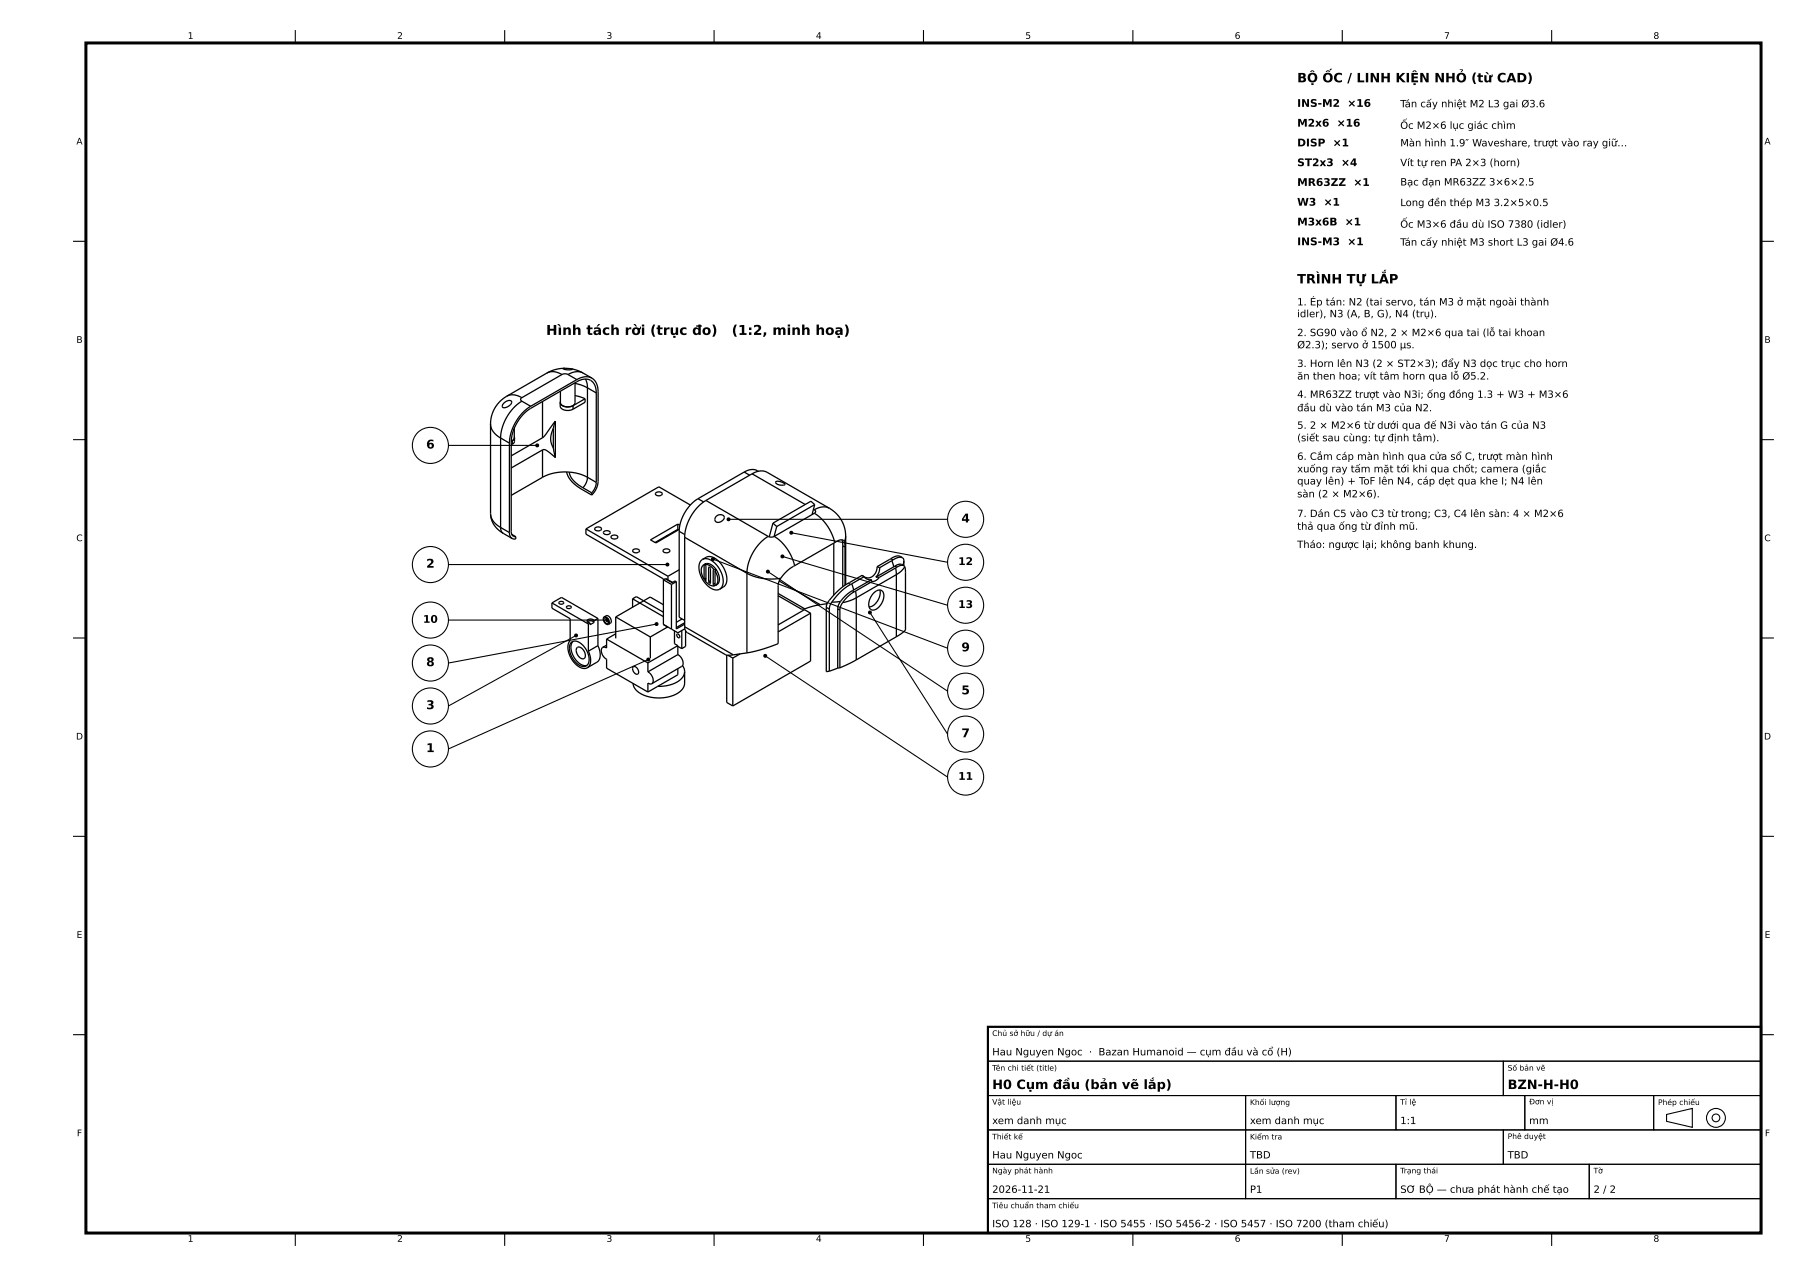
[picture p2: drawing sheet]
<svg xmlns="http://www.w3.org/2000/svg" width="420mm" height="297mm" viewBox="0 0 420 297" stroke-linecap="round" stroke-linejoin="round" font-family="sans-serif">
<g fill="none" stroke="#000" stroke-width=".25">
<path d="M68.8 7v3M117.5 7v3M166.3 7v3M215 7v3M263.8 7v3M312.5 7v3M361.2 7v3M17 56.2h3M410 56.2h3M17 102.3h3M104.4 103.7h20.7M410 102.3h3"/>
<path d="M104.4 131.4h51M166 130.1l54.6 20.8M169.6 120.9h51M178.8 133l41.8 27.9M182.2 129.5l38.4 11.4M184.2 124l36.4 6.9M17 148.5h3M104.4 144.3h37M134.1 147.9l-29.7 16.4M150.9 153.5l-46.5 20.8M152.9 145.3l-48.5 9M178.2 152.7l42.4 28.2"/>
<path d="M202.5 142.6l18.1 28.3M410 148.5h3M17 194.7h3M410 194.7h3M230 239h180v8h-180zM17 240.8h3M230 247h120v8h-120zM230 255h60v8h-60zM290 255h35v8h-35zM325 255h30v8h-30zM350 247h60v8h-60zM355 255h30v8h-30z"/>
<path d="M385 255h25v8h-25zM388 259.4l6-1.4v4.4l-6-1.4zM410 240.8h3M230 263h60v8h-60zM230 271h60v8h-60zM230 279h180v8h-180zM290 263h60v8h-60zM290 271h35v8h-35zM325 271h45v8h-45zM350 263h60v8h-60zM370 271h40v8h-40zM68.8 287v3"/>
<path d="M117.5 287v3M166.3 287v3M215 287v3M263.8 287v3M312.5 287v3M361.2 287v3"/>
<circle cx="100.2" cy="103.7" r="4.2"/>
<circle cx="100.2" cy="131.4" r="4.2"/>
<circle cx="224.8" cy="120.9" r="4.2"/>
<circle cx="224.8" cy="130.9" r="4.2"/>
<circle cx="100.2" cy="144.3" r="4.2"/>
<circle cx="100.2" cy="154.3" r="4.2"/>
<circle cx="224.8" cy="140.9" r="4.2"/>
<circle cx="224.8" cy="150.9" r="4.2"/>
<circle cx="100.2" cy="164.3" r="4.2"/>
<circle cx="100.2" cy="174.3" r="4.2"/>
<circle cx="224.8" cy="160.9" r="4.2"/>
<circle cx="224.8" cy="170.9" r="4.2"/>
<circle cx="224.8" cy="180.9" r="4.2"/>
<circle cx="399.5" cy="260.2" r="2.2"/>
<circle cx="399.5" cy="260.2" r=".9"/>
</g>
<path d="M20 10h390v277h-390z" fill="none" stroke="#000" stroke-width=".7" stroke-linecap="butt"/>
<path d="M230 239h180v48h-180z" fill="none" stroke="#000" stroke-width=".5"/>
<g fill="none" stroke="#000" stroke-width=".3">
<path d="M114.2 98.7v20.8a5.3 5.3 0 0 0 3 4.6M114.2 98.7a4 4 0 0 0 2.3 3.3M117.3 93.8a1.15 1.15 0 0 1 1.8-.3 1.65 1.65 0 0 1-2.1 1.2v-.4zM118 92.2a7.5 7.5 0 0 0-3.8 6.5M118 92.2a3.5 3.5 0 0 1 3.5 .4M119.7 99.7v2.3l-.2 .3-.5 .4M121.5 93.4a10.9 10.9 0 0 0-5 8.6M121.5 92.6a.43 .43 0 0 0-.3 .4 .43 .43 0 0 0 .3 .4M121.5 93.4l2 1.2M123.5 94.6a10.9 10.9 0 0 0-4.9 8.5M126.3 93.5v8.4M127.3 86.8a3.5 3.5 0 0 1 3.5 .4"/>
<path d="M127.3 86.8l-9.3 5.4M128.8 99.7a4.4 4.4 0 0 0 0 4.5M128.8 99.7v4.5M129.3 98l-.5 1.7M129.3 98l-3 3.9M129.3 98v8.5M130.4 93.7a2.09 2.09 0 0 0 3 .7M130.4 93.7v.8a2.09 2.09 0 0 0 3 .7M130.5 91.1v2.6a2.03 2.03 0 0 0 2.9 .7M130.5 93.5l-.1 .2M130.8 87.2l.7-.2 .7 .2M130.8 87.2l-9.3 5.4"/>
<path d="M131.5 85.7l-.4 .1a2.8 2.8 0 0 0 2.2 .1l-.3-.1M131.5 85.7l1.5 .1M131.5 85.7a8.4 8.4 0 0 0-4.2 1.1M132.2 87.2l2.1 1.2M133 85.8l1.4 .4 1.3 .6M133.4 94.4v.8M133.9 89.1v4.7l-.5 .6M133.9 92.1l2.3 .7M133.9 89.2l1.5 .5 1.4 .6M134.3 88.4l-10.8 6.2M135.7 86.8a3.5 3.5 0 0 0-3.5 .4M135.7 86.8l2.1 1.2"/>
<path d="M136.2 92.8l-2.8 1.6M136.2 92.8v.8l-2.8 1.6M136.3 88.2l.4 1 .1 1.1M136.8 90.3l2 1.2M136.8 90.3v20.8M137.8 88a3.5 3.5 0 0 1 1.4 3.2v20.8a4.7 4.7 0 0 1-1.4 3.2M137.8 88a3.5 3.5 0 0 0-3.5 .4M138.8 91.5a2.76 2.76 0 0 0-1.3-3 2.76 2.76 0 0 0-3.2 .3l-10.8 6.3a10 10 0 0 0-4.5 7.8v20.8a.99 .99 0 0 0 1.1 1.2M138.8 91.5v20.8M114.2 119.7a4.1 4.1 0 0 0 2.3 3.1M116.5 102l2.1 1.1M116.5 102v20.8"/>
<path d="M118.6 103.1v20.9M119.3 102.6l-.3 .1M119.3 102.6v.8M119.3 103.4l-.3 .2M119.7 101.6l.1 .3M119.8 101.9l-.2 .4-.3 .3M119.8 101.9l-.1 1-.4 .5M126.3 104.7l.4-.1 .6 .3 2 1.6M126.3 101.9l-7.3 4.2M126.3 104.7l-7.3 4.2M126.3 111.1l-7.3 4.2M126.3 104.7v6.4"/>
<path d="M128.8 104.2l.5 2.3M131.9 109.9a6.6 6.6 0 0 0 3.8 4.1l2.1 1.2M132.6 109.9a5.1 5.1 0 0 0 3.1 3.6M132.6 109.9a11.1 11.1 0 0 0-6.3 1.2M132.6 109.9a10.2 10.2 0 0 1 4.2 1.2M135.7 113.5l2.1 1.2M136.8 111.1a3.8 3.8 0 0 1-1.1 2.4M136.8 111.1l2 1.2M137.8 114.7v.5M138.8 112.3a3.8 3.8 0 0 1-1 2.4M152.7 114.7a.81 .81 0 0 1 .8-.3 .81 .81 0 0 1 .7 .7 .87 .87 0 0 1-.9 .3 .87 .87 0 0 1-.7-.6zM160.7 117.5l-7.3-4.2-17 9.8"/>
<path d="M162.5 116.1a9.7 9.7 0 0 0-4.4 7.6M162.5 116.1l1.3 .7M164.3 116.5a10.9 10.9 0 0 0-4.9 8.6M164.3 116.5l14.5 8.4M173.3 109.9l-10.8 6.2M173.3 109.9l1.2 .7M175.1 110.3a3.5 3.5 0 0 1 3.5-.4l14.5 8.4M175.1 110.3l-10.8 6.2M175.1 110.3l12.4 7.1M176.6 109.7a3 3 0 0 0-3.3 .2M180.6 112.1a1.89 1.89 0 0 1 2.1 .7 1.78 1.78 0 0 1-2.1-.6zM189.4 118.5l.2 .2"/>
<path d="M189.6 118.7a.43 .43 0 0 1 .3 .4 .43 .43 0 0 1-.3 .4M189.6 119.5a11.1 11.1 0 0 1 4.7 6.8M189.6 119.5l-9.3 5.4M189.7 117.5l-.9-.8-8.8 5.1M189.7 117.5l-8.9 5.1M189.7 117.5l-.6 2.3M193.1 118.3a7.5 7.5 0 0 1 3.8 6.5M193.1 118.3a3.5 3.5 0 0 0-3.5 .4M116.5 122.8a1.5 1.5 0 0 0 .7 1.3M116.5 122.8l2.1 1.2M117.2 124.1l2 1.2M118.6 124a1.5 1.5 0 0 0 .6 1.3"/>
<path d="M119.1 124.4l1 .5M120.1 124.9v.5l-.9-.1M136.4 123.1v1.2l18 10.4v10.7M136.4 123.1l19.1 11M138.5 122.9a.81 .81 0 0 1 .9-.3 .81 .81 0 0 1 .6 .6 .87 .87 0 0 1-.8 .4 .87 .87 0 0 1-.7-.6zM140.6 123.8a.81 .81 0 0 1 .8-.4 .81 .81 0 0 1 .6 .7 .87 .87 0 0 1-.8 .4 .87 .87 0 0 1-.7-.7zM142.3 124.8a.81 .81 0 0 1 .9-.3 .81 .81 0 0 1 .6 .6 .87 .87 0 0 1-.8 .4 .87 .87 0 0 1-.7-.6zM147.3 139.4l7.1 4.1M147.3 139.4l.9-.5 6.2 3.6M147.3 139.4v1.9M147.4 128a.81 .81 0 0 1 .8-.3 .81 .81 0 0 1 .7 .6 .87 .87 0 0 1-.9 .4 .87 .87 0 0 1-.7-.6zM154.5 128a.81 .81 0 0 1 .8-.3 .81 .81 0 0 1 .6 .6 .87 .87 0 0 1-.8 .4 .87 .87 0 0 1-.7-.6z"/>
<path d="M154.9 134.7l1.7 .9M155.4 124.6l-.3 .4M155.5 134.1v.8M156.3 136v10.4M156.9 123.8h-.1M157.5 135.4l-.3-.2-.7 .4-1.6-.9-.5 .2 1.9 1.1M157.5 135.4l-1.2 .6M157.5 135.4v11l1.9-1.1M157.8 122v1.2M157.8 122l-6.4 3.7 1.3 .7 5.4-3.2M157.8 122l.5 .3M157.8 123.2l-5.3 3.1"/>
<path d="M157.8 123.2l.2 .1M158.1 132.6l-2.6 1.5M158.1 123.7v20l1.3 .7M158.1 123.7l1.3 .7M159.4 125.1v20.8M159.4 125.1l14.5 8.3M163.6 130.2l.8-.5a3.3 3.3 0 0 1 3.8 2 4 4 0 0 1 .4 4.8l-1 .6M163.6 130.2a2.54 2.54 0 0 0-.7 3.2 4.8 4.8 0 0 0 4.1 3.9l.6-.2M163.6 130.2a3.3 3.3 0 0 1 3.7 2 4 4 0 0 1 .4 4.8l-.1 .1M163.8 131.5a2.1 2.1 0 0 0-.1 2.9l.2 .5M163.9 134.8v.1M163.9 131.5v3.3"/>
<path d="M163.9 131.4v.1M163.9 131.4l-.1 .1M164.1 135.1a2.48 2.48 0 0 0 2.2 1.3M164.1 131.4a2.48 2.48 0 0 1 2.2 1.3M164.1 135.1h.1M164.1 131.4h.1M164.1 131.4l.2 .4v3.2M164.1 131.4l-.2 .1M164.3 134.8v-.1l-.4 .2M164.3 135l-.1 .1M164.3 134.9l-.2 .2M164.3 134.5l-.4 .3"/>
<path d="M164.4 131.2l-.6 .3M164.4 131.2a2.48 2.48 0 0 1 2.3 1.3M164.4 131.2l-.5 .2M165 135.4l.2 .3M165 132.1v3.3M165.2 132l-.2 .1M165.2 132l.2 .4v3.2M165.2 135.7h.1M165.4 135.6l-.2 .1M165.4 135.1l-.4 .3M166 136l.2 .3M166 132.7v3.3"/>
<path d="M166.2 132.6l-.2 .1M166.2 136.3h.1M166.2 132.6l.1 .1M166.3 136.3v.1M166.5 132.9v3.3M166.5 132.9a2.64 2.64 0 0 1 .3 3.2l-.2 .2M166.5 136.2l.1 .1M166.5 136.2l-.2 .1M166.5 135.8l-.5 .2M166.5 136.2l-.3 .1M166.7 132.5l.1 .2M166.7 132.5l-.4 .2"/>
<path d="M166.8 136.2h-.1M166.8 120.2a.98 .98 0 0 1 1.1-.5 .98 .98 0 0 1 .7 1 1.23 1.23 0 0 1-2.1 .5v-.5zM166.8 136.1v.1M166.8 132.7a2.64 2.64 0 0 1 .3 3.2l-.5 .4M166.8 132.7l-.3 .2M173.9 133.4a12.4 12.4 0 0 0 7.9 1.2M173.9 133.4v18.6M178.8 124.9l.8 .1 .7-.1M178.8 124.9a10.9 10.9 0 0 0-4.9 8.5M180 121.8l-.9 3.2M180 121.8l.8 .8M180.3 124.9a11.1 11.1 0 0 1 4.7 6.8"/>
<path d="M180.8 122.6l-.6 2.3M181.2 138.7l5.5 3.1 .7-.1M181.2 138.1l6.2 3.6M181.4 135.2l9.6 5.5M181.8 134.6l-.5 .9-.1 .8v13.5l-3.9 1.4-3.4 .8M185 131.7a8.7 8.7 0 0 0-3.2 2.9M194.1 126.4v12.1M194.3 126.3l-9.3 5.4M195.7 140l-.5 .8-.2 .9M195.7 140l-2 .2M196 125.7l.2 1.3M196.2 127v9.6"/>
<path d="M196.2 127l.5 .3M196.6 126.1l.1 1.2M196.6 126.1a1.29 1.29 0 0 0-2 0l-.3 .2M196.7 127.3v8.9M196.9 124.8l-.3 1.3M196.9 124.8v11.3M197.5 135.8a13.5 13.5 0 0 0-5.1 5.1v.5M197.5 135.8l.5 .2M198 136a13.5 13.5 0 0 0-4.3 4.2M198.3 135.9l.4 1.4M198.3 135.9l-.3 .1M198.5 137.5a8.7 8.7 0 0 0-2.8 2.5"/>
<path d="M198.5 137.5l.4 .2M198.7 137.3l-.2 .2M198.9 137.7a8.3 8.3 0 0 0-2.7 2.6M199.2 137.6l.2 1.5M199.2 137.6l-.3 .1M199.4 139.1l-1.5 .7-1.7 .5M199.4 139.1v14.5M200.7 133.9l.4 .4M200.7 133.9l-3.2 1.9M201.1 134.3a1.92 1.92 0 0 0 1.8 .6M201.1 134.3l-2.8 1.6M202.9 134.9l.1 .5"/>
<path d="M202.9 134.9l-4.2 2.4M203 135.4l-3.8 2.2M203.5 138l.6-.5 .8-.2a1.21 1.21 0 0 1 .8 1.8 3.4 3.4 0 0 1-2.4 2.9 1.37 1.37 0 0 1-1-1.9l.4-1.2zM203.9 134.3l.8 .1M204.2 131.9a2.14 2.14 0 0 1-.9 2.1 2.14 2.14 0 0 1-2.3 .1l-.3-.2M204.2 131.9l.6 .2M204.7 134.4a2.24 2.24 0 0 1-1.7 1M204.8 132.1a3.1 3.1 0 0 1-.9 2.2M204.9 137.3a3.4 3.4 0 0 1-2.6 4M207.4 130l-3.2 1.9M207.4 130l.5 .3M207.6 130.5l.5 1.4"/>
<path d="M207.6 130.5l-2.8 1.6M207.9 130.3l-.3 .2M208.1 131.9l-4.2 2.4M208.4 131.8l-.3 .1M208.4 131.8l.4 .2M208.5 132.2l.2 1.6M208.5 132.2l-3.8 2.2M208.7 133.8v14.4M208.7 133.8l-9.3 5.3M208.8 132l-.3 .2M210.1 129.8l-.6-.3a2.31 2.31 0 0 0-2.1 .5M210.1 129.8l.3 .7"/>
<path d="M210.1 129.8a2.32 2.32 0 0 0-2.2 .5M210.4 131.7l.2 .2M210.4 131.7a1.69 1.69 0 0 0-1.6 .3M210.4 131.7l-.5-.3a1.68 1.68 0 0 0-1.5 .4M210.4 130.5h.1M210.4 130.5v1.2M210.4 130.5l-.2 1M210.6 131.9l.2 1.1v13.6l-2.1 1.6M210.6 131.9l-.8 1-1.1 .9M128.5 140.3v1.3l4.2 2.4v5.1a3.5 3.5 0 0 0 .2 4.1 3.6 3.6 0 0 0 3.6 2.3l.2-.1M128.5 140.3l8.5 4.9M128.5 140.3l2.2-1.2 8.5 4.9"/>
<path d="M130.2 140.1a.55 .55 0 0 1 .6-.2 .55 .55 0 0 1 .4 .5 .54 .54 0 0 1-.6 .3 .54 .54 0 0 1-.4-.6zM132 141.1a.55 .55 0 0 1 .6-.2 .55 .55 0 0 1 .4 .6 .54 .54 0 0 1-.7 .2 .54 .54 0 0 1-.3-.6zM133 149.5a1.93 1.93 0 0 1 2.7 .7 3.8 3.8 0 0 1 1.2 4.4 1.61 1.61 0 0 1-2.6-.2 3.9 3.9 0 0 1-1.3-4.8zM133.4 149.3a3.3 3.3 0 0 0 .5 4.1 2.75 2.75 0 0 0 2.8 1.5M134.3 150.8a1.42 1.42 0 0 1 1.9 1.3 .76 .76 0 0 1 .1 .9 .76 .76 0 0 1-1 .3 1.97 1.97 0 0 1-1-2.5zM136.8 144.7a1.02 1.02 0 0 1 1.5 .2M137 151.6a3.1 3.1 0 0 1-.1 3.7l-.2 .1M137 145.2v6.4M137.4 145l-.4 .2M138.3 144.5a.81 .81 0 0 0-.9-.5 .81 .81 0 0 0-.7 .7l.7 .3M138.3 144.9l-.9 .5v-.4M138.3 144.5v.4"/>
<path d="M139.2 150.3a3.1 3.1 0 0 1-.1 3.7l-2.4 1.4M139.2 150.3l-2.2 1.3M139.2 144v6.3M139.2 144l-.9 .5M140.3 150.7a1.94 1.94 0 0 0 .9 2.7v2.1l9.6 5.6M140.7 143.6l.4-.3a1.15 1.15 0 0 1 1 1.8l-.4 .2M140.7 143.6a1.15 1.15 0 0 0 1 1.7M140.7 143.6a1.15 1.15 0 0 1 1 1.7M140.7 143.8a.79 .79 0 0 1 .8 .4 .79 .79 0 0 1-.1 1 .99 .99 0 0 1-.7-1.4zM141.1 143.8l.1 .6 .5 .5M141.2 148.7v2.1l-.5-.2-.4 .1M141.2 148.7l9.6 5.6"/>
<path d="M141.2 150.2l-.9 .5M143.3 147.5l-2.1 1.2M143.3 143.6l8.1 4.7M143.3 143.6v5M147.4 155.2a1.04 1.04 0 0 1 1.1 .5 1.04 1.04 0 0 1-.1 1.2 1.27 1.27 0 0 1-1-1.7zM150.8 156.4l.7 .5a1.62 1.62 0 0 1 .2 2.2M150.8 154.3v2.1M151.4 148.3v4.9M151.7 159.1l-.4 .1-.5-.2v2.1M154.4 145.4l1.1 .6M154.4 145.3l3.4 2 1.6-.9M154.4 140.7l-3-1.7-8.1 4.6"/>
<path d="M155.4 145.9l-4 2.4M155.5 146h.1M157 146.8v3l.8 .5M157.6 147.6a.46 .46 0 0 1 .6 .3 .46 .46 0 0 1-.2 .6l-.4-.4zM157.8 152.4l.7 .5a1.62 1.62 0 0 1 .2 2.2l-7 4M157.8 155.6v1.5l-7 4M157.8 150.3l-7 4M157.8 150.3v2.1M157.8 152.4l-7 4M157.8 150.4l.9 .6M158.7 146.8v4.2M158.8 144.1l-1.3 .7"/>
<path d="M158.9 154.9l.4 .7 .1 .7M159.4 156.3v2.7a4 4 0 0 1-3.7 3.2 8.2 8.2 0 0 1-7.8-1.8l-.5-1.3M159.4 156.3a4 4 0 0 1-3.6 3.2l-2.7 .3M159.4 145.9a1.5 1.5 0 0 0 .6 1.4l9 5.1h1.7M159.4 145l-1.9 1.1M159.4 145.9l11.3 6.5M159.6 146.8v3.7l-.9 .5M159.7 147h-.1M169.2 152.5v11l1.4 .8M169.5 152.5l1.1 .7M170.6 153.2v11.1M172.3 152.2l-1.7 1"/>
<path d="M173.9 152l-3.2 .4M188.7 142.7l-1.4-.8-6.1 3.5M188.7 142.7l-7.5 4.4M188.7 142.7v11.2l-18.1 10.4M191 140.7l-3.6 1M192.4 141.4v14.9l.7-.1M192.4 141.4l.7 .4M192.6 140.5l-1.6 .2M193.1 141.8v14.4M193.7 140.2l-.5 .7-.1 .9M195 155.5l-1.9 .7M195 141.7v13.8"/>
<path d="M195 141.7l.5 .3M195.5 155.4l-.5 .1M195.5 142v13.4M196.2 140.3l-.5 .8-.2 .9M199.4 153.6l-3.9 1.8M208.7 148.2l-9.3 5.4"/>
</g>
<g fill="#000" stroke="#000" stroke-width=".35">
<circle cx="125.1" cy="103.7" r=".28"/>
<circle cx="155.4" cy="131.4" r=".28"/>
<circle cx="166" cy="130.1" r=".28"/>
<circle cx="169.6" cy="120.9" r=".28"/>
<circle cx="178.8" cy="133" r=".28"/>
<circle cx="182.2" cy="129.5" r=".28"/>
<circle cx="184.2" cy="124" r=".28"/>
<circle cx="134.1" cy="147.9" r=".28"/>
<circle cx="141.4" cy="144.3" r=".28"/>
<circle cx="150.9" cy="153.5" r=".28"/>
<circle cx="152.9" cy="145.3" r=".28"/>
<circle cx="178.2" cy="152.7" r=".28"/>
<circle cx="202.5" cy="142.6" r=".28"/>
</g>
<g font-size="3.2">
<text x="127.1" y="78">Hình tách rời (trục đo)</text>
<text x="170.4" y="78">(1:2, minh hoạ)</text>
</g>
<g font-size="3">
<text x="302" y="19.2">BỘ ỐC / LINH KIỆN NHỎ (từ CAD)</text>
<text x="302" y="66">TRÌNH TỰ LẮP</text>
<text x="231" y="253.5">H0 Cụm đầu (bản vẽ lắp)</text>
<text x="351" y="253.5">BZN-H-H0</text>
</g>
<g font-size="2.8">
<text x="99.2" y="104.4">6</text>
<text x="223.8" y="121.6">4</text>
<text x="99.2" y="132.1">2</text>
<text x="99.2" y="155.1">8</text>
<text x="223.8" y="151.6">9</text>
<text x="223.8" y="161.6">5</text>
<text x="99.2" y="165.1">3</text>
<text x="223.8" y="171.6">7</text>
<text x="99.2" y="175.1">1</text>
</g>
<g font-size="2.5">
<text x="302" y="24.9">INS-M2 ×16</text>
<text x="302" y="29.5">M2x6 ×16</text>
<text x="302" y="34.1">DISP ×1</text>
<text x="302" y="38.7">ST2x3 ×4</text>
<text x="302" y="43.3">MR63ZZ ×1</text>
<text x="302" y="47.9">W3 ×1</text>
<text x="302" y="52.5">M3x6B ×1</text>
<text x="302" y="57.1">INS-M3 ×1</text>
<text x="223.1" y="131.5">12</text>
<text x="223.1" y="141.5">13</text>
<text x="98.5" y="145">10</text>
<text x="223.1" y="181.5">11</text>
</g>
<g font-size="2.3">
<text x="326" y="25">Tán cấy nhiệt M2 L3 gai Ø3.6</text>
<text x="326" y="30">Ốc M2×6 lục giác chìm</text>
<text x="326" y="34.1">Màn hình 1.9″ Waveshare, trượt vào ray giữ…</text>
<text x="326" y="38.7">Vít tự ren PA 2×3 (horn)</text>
<text x="326" y="43.2">Bạc đạn MR63ZZ 3×6×2.5</text>
<text x="326" y="48">Long đền thép M3 3.2×5×0.5</text>
<text x="326" y="53">Ốc M3×6 đầu dù ISO 7380 (idler)</text>
<text x="326" y="57.2">Tán cấy nhiệt M3 short L3 gai Ø4.6</text>
<text x="302" y="71.1">1. Ép tán: N2 (tai servo, tán M3 ở mặt ngoài thành</text>
<text x="302" y="73.8">idler), N3 (A, B, G), N4 (trụ).</text>
<text x="302" y="78.2">2. SG90 vào ổ N2, 2 × M2×6 qua tai (lỗ tai khoan</text>
<text x="302" y="81.1">Ø2.3); servo ở 1500 µs.</text>
<text x="302" y="85.4">3. Horn lên N3 (2 × ST2×3); đẩy N3 dọc trục cho horn</text>
<text x="302" y="88.3">ăn then hoa; vít tâm horn qua lỗ Ø5.2.</text>
<text x="302" y="92.6">4. MR63ZZ trượt vào N3i; ống đồng 1.3 + W3 + M3×6</text>
<text x="302" y="95.7">đầu dù vào tán M3 của N2.</text>
<text x="302" y="99.8">5. 2 × M2×6 từ dưới qua đế N3i vào tán G của N3</text>
<text x="302" y="102.7">(siết sau cùng: tự định tâm).</text>
<text x="302" y="107">6. Cắm cáp màn hình qua cửa sổ C, trượt màn hình</text>
<text x="302" y="109.9">xuống ray tấm mặt tới khi qua chốt; camera (giắc</text>
<text x="302" y="112.8">quay lên) + ToF lên N4, cáp dẹt qua khe I; N4 lên</text>
<text x="302" y="115.8">sàn (2 × M2×6).</text>
<text x="302" y="120.3">7. Dán C5 vào C3 từ trong; C3, C4 lên sàn: 4 × M2×6</text>
<text x="302" y="123.3">thả qua ống từ đỉnh mũ.</text>
<text x="302" y="127.5">Tháo: ngược lại; không banh khung.</text>
<text x="231" y="245.6">Hau Nguyen Ngoc · Bazan Humanoid — cụm đầu và cổ (H)</text>
<text x="231" y="261.6">xem danh mục</text>
<text x="291" y="261.6">xem danh mục</text>
<text x="326" y="261.6">1:1</text>
<text x="356" y="261.6">mm</text>
<text x="231" y="269.6">Hau Nguyen Ngoc</text>
<text x="291" y="269.6">TBD</text>
<text x="351" y="269.6">TBD</text>
<text x="231" y="277.6">2026-11-21</text>
<text x="291" y="277.6">P1</text>
<text x="326" y="277.6">SƠ BỘ — chưa phát hành chế tạo</text>
<text x="371" y="277.6">2 / 2</text>
<text x="231" y="285.6">ISO 128 · ISO 129-1 · ISO 5455 · ISO 5456-2 · ISO 5457 · ISO 7200 (tham chiếu)</text>
</g>
<g font-size="2.1">
<text x="43.7" y="9">1</text>
<text x="92.5" y="9">2</text>
<text x="141.2" y="9">3</text>
<text x="190" y="9">4</text>
<text x="238.7" y="9">5</text>
<text x="287.5" y="9">6</text>
<text x="336.2" y="9">7</text>
<text x="385" y="9">8</text>
<text x="17.8" y="33.6">A</text>
<text x="410.8" y="33.6">A</text>
<text x="17.8" y="79.8">B</text>
<text x="410.8" y="79.8">B</text>
<text x="17.8" y="126">C</text>
<text x="410.8" y="126">C</text>
<text x="17.7" y="172.1">D</text>
<text x="410.7" y="172.1">D</text>
<text x="17.8" y="218.3">E</text>
<text x="410.8" y="218.3">E</text>
<text x="17.9" y="264.5">F</text>
<text x="410.9" y="264.5">F</text>
<text x="43.7" y="289">1</text>
<text x="92.5" y="289">2</text>
<text x="141.2" y="289">3</text>
<text x="190" y="289">4</text>
<text x="238.7" y="289">5</text>
<text x="287.5" y="289">6</text>
<text x="336.2" y="289">7</text>
<text x="385" y="289">8</text>
</g>
<g font-size="1.8">
<text x="231" y="241.1">Chủ sở hữu / dự án</text>
<text x="231" y="249.2">Tên chi tiết (title)</text>
<text x="351" y="249.2">Số bản vẽ</text>
<text x="231" y="257.1">Vật liệu</text>
<text x="291" y="257.2">Khối lượng</text>
<text x="326" y="257.1">Tỉ lệ</text>
<text x="356" y="257">Đơn vị</text>
<text x="386" y="257.2">Phép chiếu</text>
<text x="231" y="265.2">Thiết kế</text>
<text x="291" y="265.2">Kiểm tra</text>
<text x="351" y="265.1">Phê duyệt</text>
<text x="231" y="273.1">Ngày phát hành</text>
<text x="291" y="273.2">Lần sửa (rev)</text>
<text x="326" y="273.1">Trạng thái</text>
<text x="371" y="273.1">Tờ</text>
<text x="231" y="281.2">Tiêu chuẩn tham chiếu</text>
</g>
</svg>
